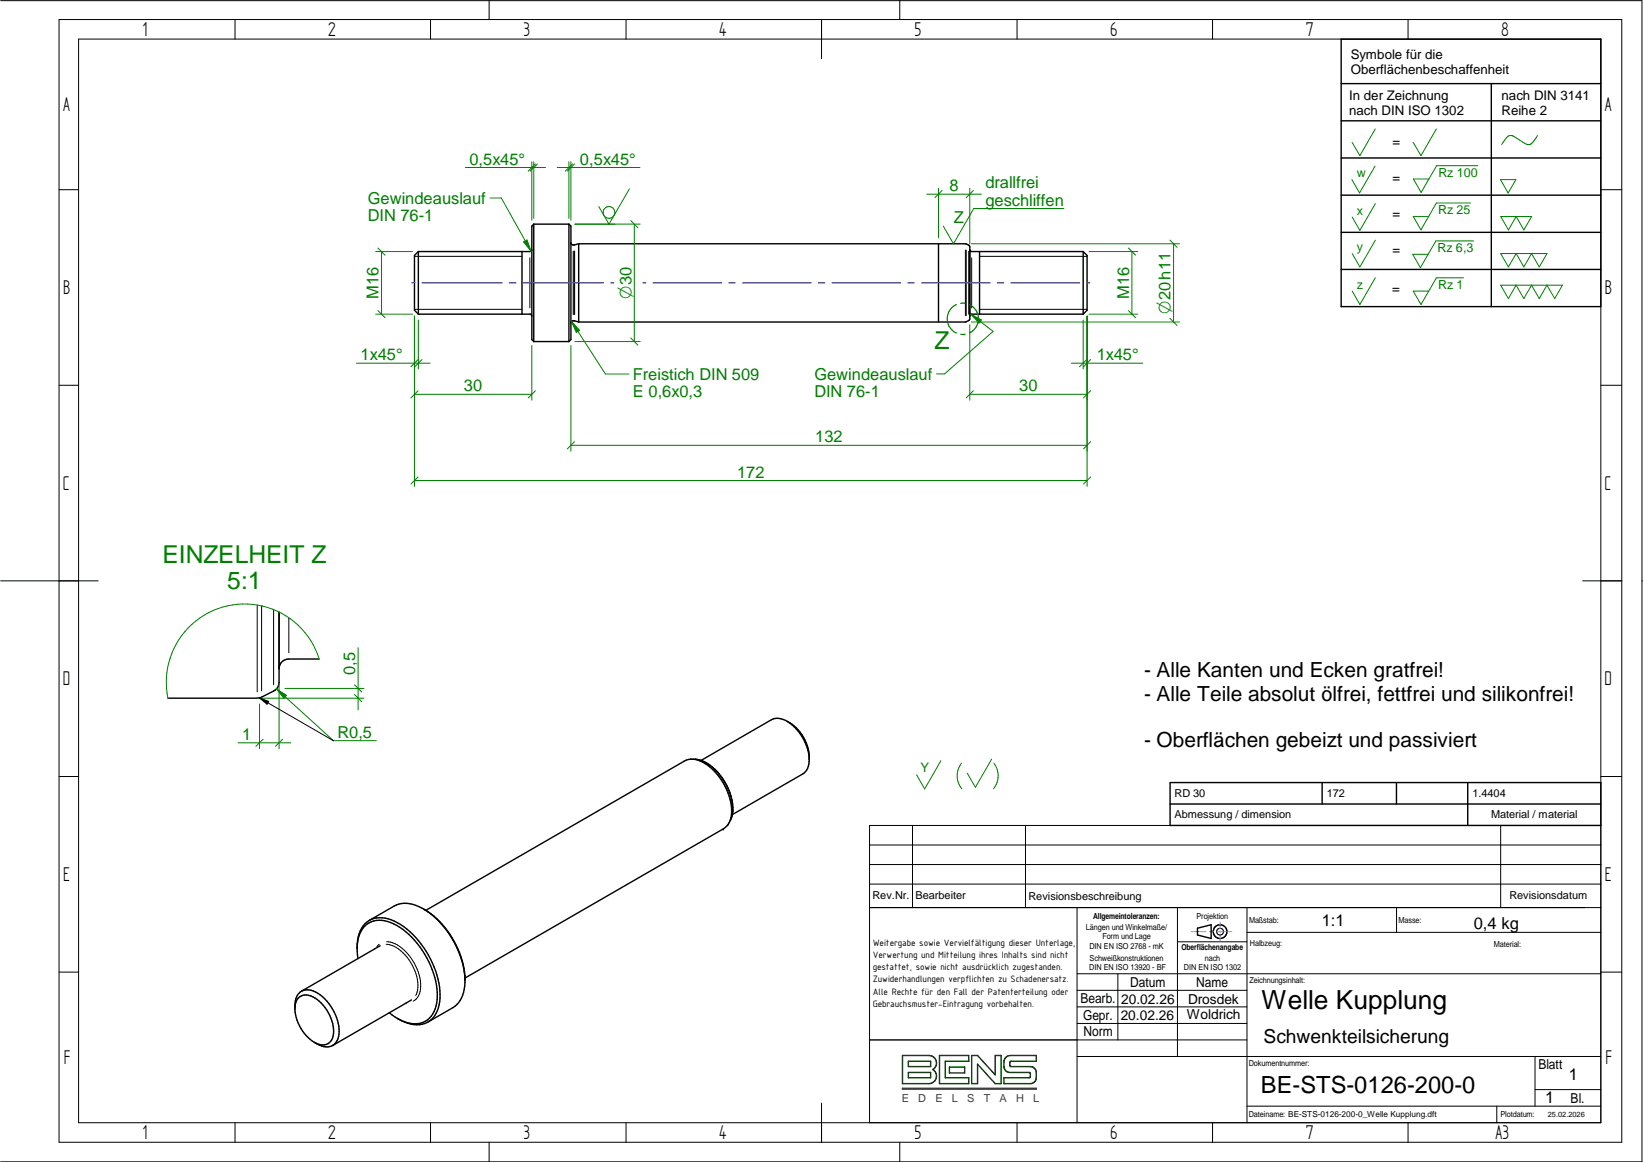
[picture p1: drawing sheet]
<svg xmlns="http://www.w3.org/2000/svg" width="420mm" height="297mm" viewBox="0 0 420 297" stroke-linecap="round" stroke-linejoin="round" font-family="sans-serif">
<g fill="none" stroke="#000" stroke-width=".26">
<path d="M.2 .2h419.7v296.8h-419.7M15.1 5h399.6v287h-399.6zM20.1 10h389.3v277h-389.3zM60.1 5v5M110.1 5v5M125.1 0v5M160.1 5v5M210.1 5v10M230.1 0v5M260.1 5v5M310.1 5v5M360.1 5v5"/>
<path d="M15.1 48.5h5M409.4 48.5h5.3M106 79.1h27.5M106 65.5h27.5M135.5 65.9v12.8M146.6 64.2v16.2M146.8 64.2v16.2M146.9 64.2v16.2M246.9 63.9v16.8M247.1 64v16.7M247.7 64.3v16M248.5 65.9v12.8"/>
<path d="M250.5 79.1h27.5M250.5 65.5h27.5M15.1 98.5h5M409.4 98.5h5.3M.2 148.5h24.9M65.8 154.7v22.2M66.9 154.9v21.7M70 155.9v19.1M73.9 157.9v9M404.7 148.5h10M419.9 148.5h.2M15.1 198.5h5"/>
<path d="M176.5 194.1a8.9 8.9 0 0 1 6.9 4 13.7 13.7 0 0 1 3.3 11.6l-.5 1M178.8 194.4a14.9 14.9 0 0 1 8.4 12.4l-.2 1.8M179.4 194.4a14.3 14.3 0 0 1 7.9 13.7M409.4 198.5h5.3M186.1 210.8h.1M222.4 216h187M233.4 211v21M262.2 211v21M383.8 211v21M409.4 211h-187v76M222.4 232h187M222.4 226h187"/>
<path d="M222.4 221h187M275.4 232v55M301.1 232v38.1M318.9 232v55M318.9 238.3h90.5M357.1 232v6.3M15.1 248.5h5M97 241.4l-.6 .6M98.8 241.4a8.8 8.8 0 0 1 6.6 5.3 8.6 8.6 0 0 1 .9 7.8M98.9 240.7a9.4 9.4 0 0 1 7 5.5 9.5 9.5 0 0 1 1.1 8.4l-.6 .8-.7 .5M275.4 253.2h43.5M275.4 257.4h43.5"/>
<path d="M275.4 248.9h134M285.9 248.9v16.9M301.1 240.7h17.8M409.4 248.5h5.3M275.4 270.1h134M275.4 261.6h43.5M275.4 265.8h43.5M392.5 278.5h16.9M392.5 270.1v12.7M60.1 287v5M110.1 287v5M125.1 292v5"/>
<path d="M160.1 287v5M210.1 282v10M230.1 292v5M260.1 287v5M310.1 287v5M318.9 282.8h90.5M360.1 287v5M382.8 282.8v4.2"/>
<circle cx="312" cy="238.1" r=".87"/>
</g>
<g fill="none" stroke="#000" stroke-width=".36">
<path d="M343 10h66.4v68.4h-66.4zM343 30.9h66.4M343 21.4h66.4M381.4 21.4v57M136.5 57.3v30M136.5 57.3l-.5 .5v29l.5 .5M136.5 57.3h9M145.5 57.3v30M145.5 57.3l.5 .5v29l-.5 .5M343 40.4h66.4M343 49.9h66.4M343 59.4h66.4"/>
<path d="M107 64.3v16M107 64.3l-1 1v14l1 1M133.5 64.3v16M136 63.8l-.1 .4-.4 .1h-28.5M146 62l.2 .4 .4 .2 1.4-.3M148 62.3h98.9l1 .5 .1 .3v18.4l-.1 .3-1 .5h-98.9M148 62.3v20M240 62.3v20M248 63.8l.1 .4 .4 .1h28.5M250.5 64.3v16M277 64.3v16M277 64.3l1 1v14l-1 1"/>
<path d="M343 68.9h66.4M107 80.3h28.5l.4 .2 .1 .3M136.5 87.3h9M148 82.3l-1.4-.3-.4 .2-.2 .4M277 80.3h-28.5l-.4 .2-.1 .3M71.4 156.5v17.9l-.2 .9-.8 1.1-3.5 1.8-1.1 .3h-22.8M81.6 168.5h-7.7a2.51 2.51 0 0 0-2.5 2.5M175 194.6l-66.1 38.1M177.2 194.1h-1.1l-1.1 .5M177.3 194.1l2 .3M177.8 194.1h.1M179.3 194.4l18-10.4a5.1 5.1 0 0 1 5.8 1.8 11.6 11.6 0 0 1 3.6 10.1l-.4 .9-1 1-18 10.4"/>
<path d="M179.3 194.4l1.4 .6 1.5 1.1 2.2 2.3 1.9 3.3 1 3.4a6.7 6.7 0 0 1-2.3 6.8M201.3 184.4a10.8 10.8 0 0 1 5.6 9.8M185 211.9l-66.1 38.1M299.2 200h110.2v11h-110.2zM299.2 205.5h110.2M338.1 200v5.5M357.1 200v5.5M375.3 200v11M94.4 235.3a7.7 7.7 0 0 1 8 1 23.3 23.3 0 0 1 10.1 18.8 6.8 6.8 0 0 1-3.9 6.5 8.4 8.4 0 0 1-7-1.3M94.4 235.3a7.6 7.6 0 0 0-3.1 7.3M108.3 232.3l.4 .3M108.7 232.6a22.7 22.7 0 0 1 10.2 17.7"/>
<path d="M108.7 232.6a7.8 7.8 0 0 0-7.9-1l-6.4 3.7M108.7 232.6a23.1 23.1 0 0 1 10.1 19.5 7 7 0 0 1-3 5.5l-6.4 3.7M306.2 237.3l3.5-.9v3.5l-3.5-.9zM77.1 253.4a4 4 0 0 0-1.7 3.6 10.5 10.5 0 0 0 6.1 10 2.88 2.88 0 0 0 3.8-3.3 10.2 10.2 0 0 0-6.3-9.3 2.79 2.79 0 0 0-3.6 3.1M77.1 253.4a4.9 4.9 0 0 1 5.4 1.4 11.9 11.9 0 0 1 4.1 10.2 3.2 3.2 0 0 1-5 2.1l-1.2-.7M91.5 245a9.7 9.7 0 0 1 1.9-8.3 6.1 6.1 0 0 1 7.3-.5 22.1 22.1 0 0 1 11.1 19.3 5.9 5.9 0 0 1-5.5 6.2 10.6 10.6 0 0 1-6.8-2.8M97.2 241.8l-20.1 11.6M105.2 255.6l-20.1 11.7M222.4 265.8h53"/>
<circle cx="312" cy="238.2" r="1.75"/>
</g>
<path d="M304.6 238.1h3.8M309.4 238.1h.9M311.2 238.1h3.8M312 235.7v1.8M312 237.9v.4M312 238.8v1.8" fill="none" stroke="#229aff" stroke-width=".26"/>
<path d="M230.8 269.8h6.7a1.94 1.94 0 0 1 1.9 1.4 1.94 1.94 0 0 1-.8 2.2 1.95 1.95 0 0 1 .8 2.2 1.95 1.95 0 0 1-1.9 1.4h-6.7zM232.3 274.2h5.7v1.3h-5.7zM232.3 271.3h5.7v1.3h-5.7zM240.3 269.8h7.4v1.5h-6v4.2h6v1.5h-7.4zM242.8 272.8h3.9v1.5h-3.9zM248.5 269.8h1.5l4.5 5v-5h1.5v7.2h-1.5l-4.5-5v5h-1.5zM257.1 270.4l.6-.4 .7-.2h6.6v1.5h-6.5l-.3 .3v.8l.3 .2h5l.6 .2 .6 .4a2.72 2.72 0 0 1 .3 2.3l-.3 .9-.9 .6h-7.1v-1.5h6.5l.3-.3v-.8l-.3-.2h-5l-.6-.2-.5-.4a3.4 3.4 0 0 1-.2-2.9z" fill="none" stroke="#004000" stroke-width=".36"/>
<path d="M230.8 278.2h34.2v.2h-34.2z" fill="none" stroke="#3f3f3f" stroke-width=".36"/>
<g fill="none" stroke="#008000" stroke-width=".26">
<path d="M351.7 33l-3.9 6.8-2-3.4M367.3 33l-3.9 6.8-2-3.4M393.2 34.6a5.1 5.1 0 0 1-1.9 2.3h-.9l-3.5-2.2a1.44 1.44 0 0 0-1.9 .8l-1 1.4M119 42.8h20.5M136 41.3v15M136.5 41.3v14.5M136.9 41.9l-1.8 1.9M137.4 41.9l-1.8 1.9M142.5 42.8h21.1M145.5 41.3v14.5M146 41.3v15M146.4 41.9l-1.8 1.9"/>
<path d="M146.9 41.9l-1.8 1.9M147 57.3h16.7M161.3 56.4l1.8 1.8M162.2 57.3v30M351.6 42.5l-3.9 6.8-2-3.4M351.7 52l-3.9 6.9-2-3.4M376.1 51.9h-8.8l-3.9 6.9-2-3.5h3.9M377.9 42.4h-10.5l-4 6.8-1.9-3.4h3.9M383.7 45.9h4l-2 3.4zM383.8 55.4h7.9l-2 3.4-2-3.4-1.9 3.4zM248.4 62.3h53.2M299.2 61.4l1.8 1.8"/>
<path d="M300.1 62.3v20M351.7 61.4l-3.9 6.8-2-3.4M351.7 71l-3.9 6.8-2-3.4M374.3 71h-7l-3.9 6.9-2-3.5h3.9M376.8 61.6h-9.6l-4 6.8-1.9-3.4h3.9M383.8 64.8h11.8l-2 3.4-1.9-3.4-2 3.4-2-3.4-2 3.4zM383.8 72.9h15.8l-2 3.4-2-3.4-2 3.4-1.9-3.4-2 3.4-2-3.4-2 3.4zM91.2 92.8h18.8M106 80.8v21.5M106.9 91.9l-1.8 1.8M106.9 99.9l-1.8 1.8M107 81.8v12.5"/>
<path d="M107.9 91.9l-1.8 1.8M136 88.3v14M136.9 99.9l-1.8 1.8M146.2 82.2l8.6 13.4M147 87.3h16.7M161.3 86.4l1.8 1.8M248 83v19.3M248.4 82.3h53.2M248.9 99.9l-1.8 1.8M274 92.8h18.3M277 81.8v12.5M277.9 91.9l-1.8 1.8"/>
<path d="M278 80.8v21.5M278.9 91.9l-1.8 1.8M278.9 99.9l-1.8 1.8M299.2 81.4l1.8 1.8M106 100.8h30M248 100.8h30M81.6 168.5a20 20 0 0 0-24.1-13.5 20 20 0 0 0-14.6 23.5M253.6 194.1l-4.2 7.2-2-3.6"/>
</g>
<circle cx="185" cy="211.9" r=".18" fill="#000"/>
<path d="M244.5 77.9a4 4 0 0 0-2.3 3.6 4 4 0 0 0 2.4 3.6M245.6 77.5h1.2M247.9 77.9a4 4 0 0 1 2.3 3.6 4 4 0 0 1-2.3 3.6M245.7 85.4h1.1" fill="none" stroke="#008000" stroke-width=".3"/>
<path d="M146.2 82.2l2 2.2-.8 .6z" fill="#008000"/>
<g fill="none" stroke="#008000" stroke-width=".26">
<path d="M128.2 50.6l7.6 13.6M96.1 64.3h9.4M96.6 63.4l1.9 1.8M96.6 79.4l1.9 1.8M97.6 64.3v16M278.5 64.3h12.5M288.6 63.4l1.8 1.8M288.6 79.4l1.8 1.8M289.5 64.3v16M96.1 80.3h9.4M146.2 82.2l2 2.2-.8 .6zM154.8 95.6h6"/>
<path d="M278.5 80.3h12.5"/>
</g>
<g fill="none" stroke="#00f" stroke-width=".26">
<path d="M105.3 72.3h.8M107.9 72.3h20.6M130.2 72.3h1.8M133.8 72.3h20.6M156.1 72.3h.9M164.3 72.3h.9M167 72.3h17.6M186.4 72.3h1.7M189.9 72.3h17.6M209.2 72.3h1.8M212.7 72.3h17.6M232.1 72.3h1.8"/>
<path d="M235.6 72.3h17.6M255 72.3h1.7M258.5 72.3h17.6M277.9 72.3h.8"/>
</g>
<path d="M133.9 61.8l.9-.5 1 2.9z" fill="#008000"/>
<path d="M125.3 50.6h2.9M133.9 61.8l.9-.5 1 2.9zM248.3 80.3l5.7 4.4-12.4 10.9" fill="none" stroke="#008000" stroke-width=".26"/>
<path d="M248.3 80.3l2.7 1.5-.6 .8z" fill="#008000"/>
<g fill="none" stroke="#008000" stroke-width=".26">
<path d="M106 80.8v43.5M146 88.3v27M239.5 95.6h2.1M248.3 80.3l2.7 1.5-.6 .8zM278 80.8v43.5M146 113.8h132M146.9 112.9l-1.8 1.8M278.9 112.9l-1.8 1.8M106 122.8h172M106.9 121.9l-1.8 1.8M278.9 121.9l-1.8 1.8M65.8 178.5h27.3"/>
<path d="M66.4 180v11.4M70.7 176.1l2.6 1.7-.7 .7zM70.7 176.1l14.6 13.2h10.9M71.4 174.9v16.5M72.9 176h20.2M90.7 177.5l1.8 1.9M90.7 175l1.8 1.9M91.6 165.6v15.9M60.9 189.9h13.5M67.3 189l-1.9 1.8M72.3 189l-1.9 1.8"/>
</g>
<path d="M70.7 176.1l2.6 1.7-.7 .7z" fill="#008000"/>
<path d="M66.3 178.4l19 11M66.3 178.4l2.4 .9-.4 .7z" fill="none" stroke="#000" stroke-width=".26"/>
<path d="M66.3 178.4l2.4 .9-.4 .7z" fill="#000"/>
<g fill="none" stroke="#008000" stroke-width=".26">
<path d="M147 57.3h10.2M160.9 48.3l-5.2 9-2.6-4.5M237 49.6h14M240 48.1v12.7M240.9 48.7l-1.8 1.8M248 48.1v14.2M248.9 48.7l-1.8 1.8M272.1 53.3h-23.1l-5.2 9-2.6-4.5M240.6 194.5l-4.1 7.2-2.1-3.6M245.9 195.1a5.3 5.3 0 0 0 .1 6.6M254.2 195.1a5.2 5.2 0 0 1-.1 6.6"/>
<circle cx="155.7" cy="54.3" r="1.5"/>
</g>
<text font-size="6.7" x="322.6" y="257.9">Welle Kupplung</text>
<g font-size="6.3" fill="#008000">
<text x="239" y="89.1">Z</text>
<text x="41.5" y="143.9">EINZELHEIT Z</text>
<text x="58.1" y="150.6">5:1</text>
</g>
<text font-size="6" x="322.5" y="279.3">BE-STS-0126-200-0</text>
<g font-size="5.8">
<text x="36.4" y="9.2">1</text>
<text x="83.9" y="9.2">2</text>
<text x="133.9" y="9.2">3</text>
<text x="183.9" y="9.2">4</text>
<text x="233.9" y="9.2">5</text>
<text x="283.9" y="9.2">6</text>
<text x="333.9" y="9.2">7</text>
<text x="383.9" y="9.2">8</text>
<text x="16.1" y="28.4">A</text>
<text x="410.4" y="28.4">A</text>
<text x="16.1" y="75.2">B</text>
<text x="410.4" y="75.2">B</text>
<text x="16" y="125.2">C</text>
<text x="410.3" y="125.2">C</text>
<text x="16" y="175.2">D</text>
<text x="410.3" y="175.2">D</text>
<text x="16.1" y="225.2">E</text>
<text x="410.4" y="225.2">E</text>
<text x="16.3" y="271.9">F</text>
<text x="410.6" y="271.9">F</text>
<text x="36.4" y="291.2">1</text>
<text x="83.9" y="291.2">2</text>
<text x="133.9" y="291.2">3</text>
<text x="183.9" y="291.2">4</text>
<text x="233.9" y="291.2">5</text>
<text x="283.9" y="291.2">6</text>
<text x="333.9" y="291.2">7</text>
<text x="382.4" y="291.2">A3</text>
</g>
<g font-size="5.3">
<text x="292.6" y="173.1">- Alle Kanten und Ecken gratfrei!</text>
<text x="292.6" y="179.1">- Alle Teile absolut ölfrei, fettfrei und silikonfrei!</text>
<text x="292.6" y="191">- Oberflächen gebeizt und passiviert</text>
</g>
<text font-size="4.9" x="323.1" y="266.5">Schwenkteilsicherung</text>
<g font-size="4.6" fill="#008000">
<text x="161.5" y="76.4" transform="rotate(-90 161.5 76.4)">O30</text>
<text x="299.3" y="80.2" transform="rotate(-90 299.3 80.2)">O20h11</text>
</g>
<g font-size="4.2" fill="#008000">
<text x="120" y="42.1">0,5x45°</text>
<text x="148.3" y="42.1">0,5x45°</text>
<text x="94.1" y="52.1">Gewindeauslauf</text>
<text x="242.8" y="48.9">8</text>
<text x="252" y="48">drallfrei</text>
<text x="252" y="52.6">geschliffen</text>
<text x="94.1" y="56.6">DIN 76-1</text>
<text x="243.9" y="57.1">Z</text>
<text x="96.8" y="76.4" transform="rotate(-90 96.8 76.4)">M16</text>
<text x="288.7" y="76.4" transform="rotate(-90 288.7 76.4)">M16</text>
<text x="92.2" y="92.1">1x45°</text>
<text x="280.4" y="92.1">1x45°</text>
<text x="118.6" y="100.1">30</text>
<text x="161.9" y="97.1">Freistich DIN 509</text>
<text x="161.9" y="101.6">E 0,6x0,3</text>
<text x="208.2" y="97.1">Gewindeauslauf</text>
<text x="208.2" y="101.6">DIN 76-1</text>
<text x="260.6" y="100.1">30</text>
<text x="208.5" y="113.1">132</text>
<text x="188.5" y="122.1">172</text>
<text x="90.8" y="172.5" transform="rotate(-90 90.8 172.5)">0,5</text>
<text x="61.9" y="189.1">1</text>
<text x="86.3" y="188.6">R0,5</text>
</g>
<g font-size="4.2">
<text x="338" y="236.8">1:1</text>
<text x="376.9" y="237.4">0,4 kg</text>
<text x="401.2" y="276.1">1</text>
<text x="395.2" y="282.1">1</text>
</g>
<g font-size="3.5">
<text x="276.3" y="256.5">Bearb.</text>
<text x="286.7" y="256.7">20.02.26</text>
<text x="289" y="252.2">Datum</text>
<text x="303.8" y="256.5">Drosdek</text>
<text x="305.9" y="252.2">Name</text>
<text x="277" y="260.7">Gepr.</text>
<text x="286.6" y="260.8">20.02.26</text>
<text x="303.5" y="260.6">Woldrich</text>
<text x="277" y="264.9">Norm</text>
<text x="393.4" y="273.4">Blatt</text>
<text x="401.6" y="281.8">Bl.</text>
</g>
<g font-size="3.4">
<text x="345.4" y="15">Symbole für die</text>
<text x="345.4" y="18.8">Oberflächenbeschaffenheit</text>
<text x="345" y="25.7">In der Zeichnung</text>
<text x="345" y="29.4">nach DIN ISO 1302</text>
<text x="384" y="25.6">nach DIN 3141</text>
<text x="384" y="29.4">Reihe 2</text>
<text x="356.1" y="37.3">=</text>
<text x="356.1" y="46.5">=</text>
<text x="356.1" y="55.7">=</text>
<text x="356.1" y="64.9">=</text>
<text x="356" y="74.8">=</text>
</g>
<text font-size="3.4" fill="#008000" x="235.4" y="197.5">Y</text>
<g font-size="3.2" fill="#008000">
<text x="347" y="45.3">w</text>
<text x="367.8" y="45.2">Rz 100</text>
<text x="347" y="54.9">x</text>
<text x="367.8" y="54.8">Rz 25</text>
<text x="347" y="64.3">y</text>
<text x="367.6" y="64.4">Rz 6,3</text>
<text x="347" y="73.9">z</text>
<text x="367.8" y="73.9">Rz 1</text>
</g>
<g font-size="2.8">
<text x="300.4" y="203.7">RD 30</text>
<text x="339.3" y="203.7">172</text>
<text x="376.5" y="203.7">1.4404</text>
<text x="300.4" y="209.2">Abmessung / dimension</text>
<text x="381.3" y="209.2">Material / material</text>
<text x="223.1" y="229.9">Rev.Nr.</text>
<text x="234.1" y="229.9">Bearbeiter</text>
<text x="263" y="230">Revisionsbeschreibung</text>
<text x="386" y="229.9">Revisionsdatum</text>
</g>
<g font-size="2.8" fill="#3f3f3f">
<text x="230.6" y="281.8">E</text>
<text x="234.8" y="281.8">D</text>
<text x="239.2" y="281.8">E</text>
<text x="243.4" y="281.8">L</text>
<text x="247.3" y="281.8">S</text>
<text x="251.6" y="281.8">T</text>
<text x="255.6" y="281.8">A</text>
<text x="259.9" y="281.8">H</text>
<text x="264.2" y="281.8">L</text>
</g>
<g font-size="2.6">
<text x="223.2" y="241.7">Weitergabe sowie Vervielfältigung dieser Unterlage,</text>
<text x="223.2" y="244.9">Verwertung und Mitteilung ihres Inhalts sind nicht</text>
<text x="223.2" y="248">gestattet, sowie nicht ausdrücklich zugestanden.</text>
<text x="223.2" y="251.1">Zuwiderhandlungen verpflichten zu Schadenersatz.</text>
<text x="223.2" y="254.2">Alle Rechte für den Fall der Patenterteilung oder</text>
<text x="223.2" y="257.4">Gebrauchsmuster-Eintragung vorbehalten.</text>
</g>
<g font-size="2.1">
<text x="277.7" y="237.8">Längen und Winkelmaße/</text>
<text x="279.6" y="235">Allgemeintoleranzen:</text>
<text x="306" y="234.8">Projektion</text>
<text x="319.4" y="235.9">Maßstab:</text>
<text x="357.6" y="235.9">Masse:</text>
<text x="278.6" y="242.5">DIN EN ISO 2768 - mK</text>
<text x="278.6" y="245.7">Schweißkonstruktionen</text>
<text x="281.9" y="240.1">Form und Lage</text>
<text x="302.1" y="243">Oberflächenangabe</text>
<text x="308.1" y="245.6">nach</text>
<text x="319.6" y="241.9">Halbzeug:</text>
<text x="382" y="242">Material:</text>
<text x="278.6" y="248">DIN EN ISO 13920 - BF</text>
<text x="302.8" y="248">DIN EN ISO 1302</text>
<text x="319.5" y="251.2">Zeichnungsinhalt:</text>
<text x="319.3" y="272.4">Dokumentnummer:</text>
<text x="319.4" y="285.6">Dateiname: BE-STS-0126-200-0_Welle Kupplung.dft</text>
<text x="383.7" y="285.6">Plotdatum:</text>
</g>
<text font-size="1.9" x="395.8" y="285.5">25.02.2026</text>
</svg>
